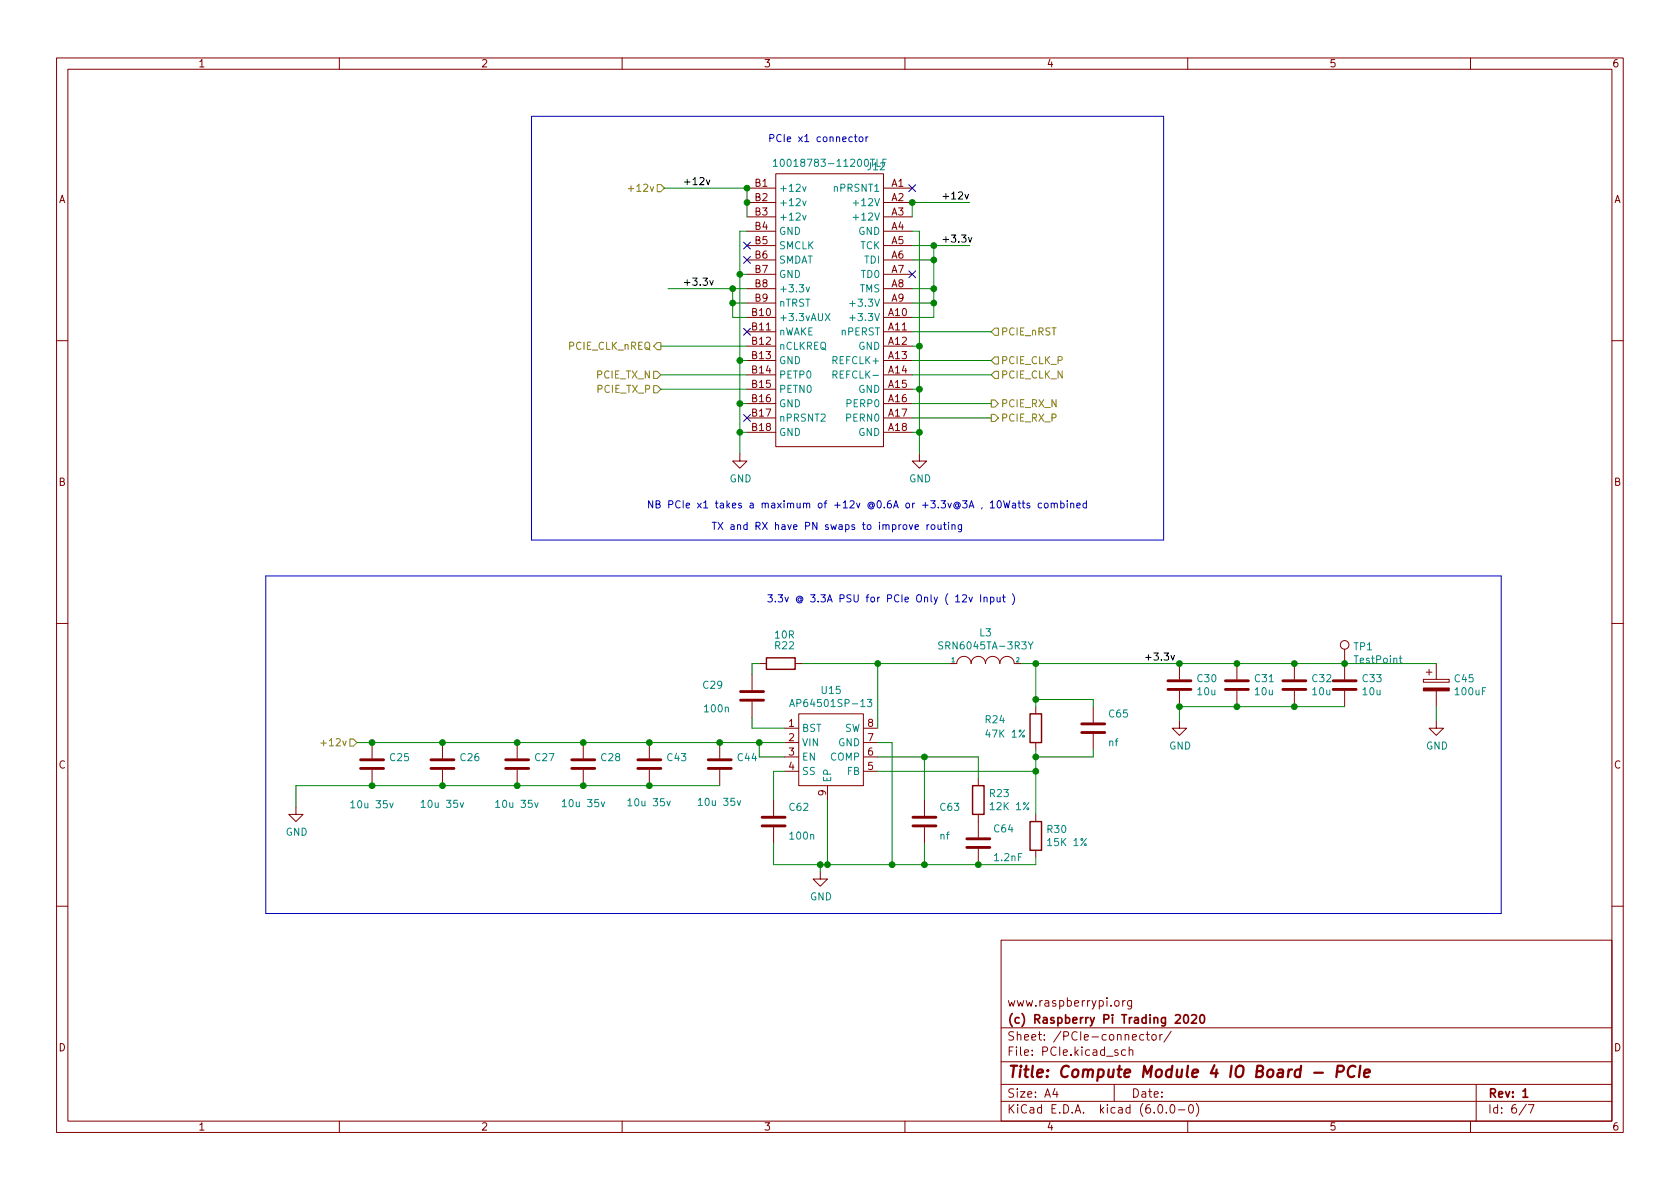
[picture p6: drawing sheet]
<svg xmlns="http://www.w3.org/2000/svg" width="297mm" height="210mm" viewBox="0 0 297 210" stroke-linecap="round" stroke-linejoin="round" font-family="sans-serif">
<g fill="none" stroke="#840000" stroke-width=".18">
<path d="M10 10.2h277v190.1h-277zM12 12.2h273v186.1h-273zM60 10.2v2M110 10.2v2M160 10.2v2M210 10.2v2M260 10.2v2M132.1 33.3h5.1M132.1 35.8h5.1M132.1 38.3h5.1M137.2 30.7h19v48.3h-19zM156.2 33.3h5.1"/>
<path d="M156.2 35.8h5.1M156.2 38.3h5.1M132.1 56.1h5.1M132.1 58.7h5.1M132.1 40.9h5.1M132.1 43.4h5.1M132.1 46h5.1M132.1 48.5h5.1M132.1 51h5.1M132.1 53.6h5.1M156.2 56.1h5.1M156.2 58.7h5.1"/>
<path d="M156.2 40.9h5.1M156.2 43.4h5.1M156.2 46h5.1M156.2 48.5h5.1M156.2 51h5.1M156.2 53.6h5.1M10 60.2h2M132.1 61.2h5.1M132.1 63.7h5.1M132.1 66.3h5.1M132.1 68.8h5.1M132.1 71.4h5.1"/>
<path d="M132.1 73.9h5.1M132.1 76.4h5.1M156.2 61.2h5.1M156.2 63.7h5.1M156.2 66.3h5.1M156.2 68.8h5.1M156.2 71.4h5.1M156.2 73.9h5.1M156.2 76.4h5.1M285 60.2h2M130.8 80.3v1.2h1.3l-1.3 1.3-1.3-1.3h1.3M162.6 80.3v1.2h1.2l-1.2 1.3-1.3-1.3h1.3"/>
<path d="M10 110.2h2M133 119.2v2.8M134.2 117.3h1.3M140.6 117.3h1.3M167.9 117.3h1.3a1.27 1.27 0 0 1 1.2-1.2 1.27 1.27 0 0 1 1.3 1.2 1.27 1.27 0 0 1 1.3-1.2 1.27 1.27 0 0 1 1.2 1.2 1.27 1.27 0 0 1 1.3-1.2 1.27 1.27 0 0 1 1.3 1.2 1.27 1.27 0 0 1 1.3-1.2 1.27 1.27 0 0 1 1.2 1.2h1.3M208.5 117.3v2.8M218.7 117.3v2.8M228.9 117.3v2.8M237.7 114.8v5.3M252.2 118.9h1M252.7 118.4v1M253.9 117.3v2.8"/>
<path d="M285 110.2h2M65.8 131.3v2.8M65.8 136.1v2.8M78.2 131.3v2.8M78.2 136.1v2.8M91.4 131.3v2.8M91.4 136.1v2.8M103.1 131.3v2.8M103.1 136.1v2.8M114.8 131.3v2.8M114.8 136.1v2.8M127.3 131.3v2.8"/>
<path d="M127.3 136.1v2.8M133 124.1v2.8M138.7 128.8h2.5M138.7 131.3h2.5M138.7 133.9h2.5M138.7 136.4h2.5M141.2 126.2h11.5v12.7h-11.5zM146.3 138.9v2.6M152.7 128.8h2.5M152.7 131.3h2.5M152.7 133.9h2.5M152.7 136.4h2.5"/>
<path d="M173 137.7v1.2M183.1 125v1.2M183.1 131.3v1.3M193.3 125v2.8M193.3 129.8v2.8M208.5 127.5v1.3h1.3l-1.3 1.2-1.2-1.2h1.2M208.5 122.2v2.8M218.7 122.2v2.8M228.9 122.2v2.8M237.7 122.2v2.8M251.7 120.1h4.5v.5h-4.5zM253.9 127.5v1.3h1.3l-1.3 1.2-1.2-1.2h1.2"/>
<path d="M253.9 122.2v2.8M52.3 142.7v1.3h1.3l-1.3 1.3-1.2-1.3h1.2M136.8 141.5v2.8M136.8 146.3v2.8M145 154.2v1.2h1.3l-1.3 1.3-1.2-1.3h1.2M163.4 141.5v2.8M163.4 146.3v2.8M173 144v4.1M173 150.1v2.8M183.1 144v1.3M183.1 150.4v1.2M10 160.2h2"/>
<path d="M177 166.3h108v32h-108zM197.2 177l.4-.1 .3 .3v.4l-.3 .3h-.4l-.1-.3v-.4zM198.5 176.9v1M198.9 176.9l-.3 .1-.1 .2M200.1 176.9v1.2l-.3 .3h-.4M200.1 177l-.5-.1-.2 .3v.4l.1 .3h.6M285 160.2h2M60 198.3v2M110 198.3v2M160 198.3v2M177 194.8h108M177 191.8h108"/>
<path d="M177 187.8h108M177 181.8h108M186.5 192.5l-.4 1h1M186.9 193v1M197 191.8v3M197.6 185.7l-.3-.1-.2 .2v.3l.5 .1v.4h-.5M199 185.7l-.4-.1-.3 .3v.4l.1 .3h.6M199.6 185.8l.3-.2 .3 .1 .1 .9M199.6 185.1v1.5M202.2 183l-.4-.1-.3 .3v.4l.1 .3h.6M202.6 182.9h.6M202.9 182.4v1.3l.3 .2"/>
<path d="M203.8 183l.3-.1 .3 .3v.4l-.3 .3h-.3l-.2-.3v-.4zM204.9 195.4l.2-.1a.81 .81 0 0 1 .6 .7 .81 .81 0 0 1-.3 .8h-.2a.81 .81 0 0 1-.6-.6 .81 .81 0 0 1 .3-.8zM205.1 182.9v1M205.5 182.9l-.3 .1-.1 .2M206.2 196.7v.1M207.1 195.4l.1-.1a.81 .81 0 0 1 .6 .7 .81 .81 0 0 1-.3 .8h-.1a.81 .81 0 0 1-.6-.6 .81 .81 0 0 1 .3-.8zM207.1 182.4l-1.3 1.9M208.4 196.3h1.1M210 198.3v2M210.4 195.4l.1-.1a.81 .81 0 0 1 .6 .7 .81 .81 0 0 1-.3 .8h-.2a.81 .81 0 0 1-.5-.6 .81 .81 0 0 1 .3-.8zM211.5 195.1a1.72 1.72 0 0 1 0 2.3M260 198.3v2"/>
<path d="M261 191.8v6.5M269.9 195.3l-1.3 1.9M270.2 195.3h1l-.6 1.5"/>
<circle cx="237.7" cy="114" r=".76"/>
</g>
<path d="M207.8 179.6l.6-.2 .2 .2 .1 .3-.9 1h.9M209.4 179.6l.2-.2a.81 .81 0 0 1 .6 .7 .81 .81 0 0 1-.3 .8h-.1a.81 .81 0 0 1-.4-1.3zM210.7 179.6l.6-.2 .2 .2 .1 .3-1 1h1M212.3 179.6l.2-.2a.81 .81 0 0 1 .6 .7 .81 .81 0 0 1-.3 .8h-.2a.81 .81 0 0 1-.3-1.3zM269.3 193l.4-.5v1.5M269.3 194h.8" fill="none" stroke="#840000" stroke-width=".3"/>
<path d="M232.4 189.7h1.5M236.4 189.5h.8a.55 .55 0 0 0 .4-.5 .55 .55 0 0 0-.3-.5h-.8l-.2 2M239.6 188.7a.88 .88 0 0 0-1-.1 .88 .88 0 0 0-.3 1 .69 .69 0 0 0 .3 .8 .69 .69 0 0 0 .8-.1M240.5 188.5l-.2 2M241.2 189.8l1-.2-.1-.4-.1-.1-.6 .1-.2 1 .2 .3 .6-.1" fill="none" stroke="#840000" stroke-width=".4"/>
<g fill="none" stroke="#840000" stroke-width=".51">
<path d="M63.8 135.9h4M63.8 134.4h4M76.2 135.9h4.1M76.2 134.4h4.1M89.4 135.9h4.1M89.4 134.4h4.1M101.1 135.9h4.1M101.1 134.4h4.1M112.8 135.9h4M112.8 134.4h4M125.2 135.9h4.1M125.2 134.4h4.1"/>
<path d="M130.9 123.8h4.1M130.9 122.3h4.1M191.3 129.5h4M191.3 128h4M206.5 121.9h4.1M206.5 120.4h4.1M216.7 121.9h4M216.7 120.4h4M226.8 121.9h4.1M226.8 120.4h4.1M235.7 121.9h4.1M235.7 120.4h4.1"/>
<path d="M134.7 146h4.1M134.7 144.5h4.1M161.4 146h4.1M161.4 144.5h4.1M170.9 149.9h4.1M170.9 148.3h4.1"/>
</g>
<path d="M135.5 116.3h5.1v2.1h-5.1zM172 138.9h2v5.1h-2zM182.1 126.2h2v5.1h-2zM182.1 145.3h2v5.1h-2z" fill="none" stroke="#840000" stroke-width=".25"/>
<g fill="none" stroke="#008484" stroke-width=".18">
<path d="M136.7 28.5l.4-.3v1.2M136.7 29.4h.8M141.9 33l.3 .8 .3-.8M141.9 35.5l.3 .9 .3-.9M141.9 38.1l.3 .8 .3-.8M150.8 35.9h1M150.8 38.4h1M155.1 28.2v1.2h.6M156.7 28.2h-.6v1.2M142.5 50.8l.3 .8 .3-.8M145.9 55.4l.9 1.3M146.8 55.4l-.9 1.3"/>
<path d="M150.2 56.2h1M150.2 53.7h1M147.3 66.3l.6-.1 .1-.2-.1-.3-.6-.1v1.3M166.7 113.6l-.5-.1-.2 .1v.4l.6 .2 .1 .3-.3 .3-.4-.1M181.8 113.5l.4 .7 .5-.7M247.4 116.4h.5M247.6 116v1l.3 .2M139.6 125l.4-1.3 .5 1.3M139.7 124.6h.6M153.3 123.7h.8l-.4 .5 .4 .1v.5l-.2 .2-.6-.2M62 142l.4-.4v1.3M62 142.9h.7"/>
<path d="M68.9 142l.3 .9 .3-.9M74.5 141.9l.3-.4v1.3M74.5 142.8h.7M81.4 141.9l.3 .9 .3-.9M87.6 141.9l.4-.4v1.3M87.6 142.8h.8M94.5 141.9l.3 .9 .3-.9M99.4 141.7l.4-.3v1.3M99.4 142.7h.7M106.3 141.8l.3 .9 .3-.9M111 141.6l.4-.4v1.3M111 142.5h.7"/>
<path d="M117.9 141.7l.3 .8 .3-.8M123.5 141.5l.3-.3v1.2M123.5 142.4h.7M130.4 141.6l.3 .8 .3-.8"/>
</g>
<path d="M251.7 121.7h4.5v.5h-4.5z" fill="#840000" stroke="#840000" stroke-width=".18"/>
<path d="M111.1 33.4h1M116.2 32.6h.6l.7 .7-.7 .6h-.6zM175.3 58.7l.6-.7h.6v1.3h-.6zM115.6 68.2h.6l.6 .6-.6 .7h-.6zM115.6 65.7h.6l.6 .6-.6 .6h-.6zM116.2 60.6h.6v1.2h-.6l-.6-.6zM175.3 70.7h.6l.6 .7-.6 .6h-.6zM175.3 73.3h.6l.6 .6-.6 .6h-.6zM175.3 66.3l.6-.6h.6v1.2h-.6zM175.9 63.1h.6v1.3h-.6l-.6-.7zM56.7 131.4h1M61.8 130.7h.7l.6 .6-.6 .6h-.7z" fill="none" stroke="#848400" stroke-width=".18"/>
<path d="M124.9 31.8l.3 .9 .3-.9M170.6 34.4l.3 .8 .3-.8M125.5 49.6l.3 .8 .3-.8M171.2 42l.3 .8 .3-.8M207 115.9l.3 .8 .3-.8" fill="none" stroke="#000" stroke-width=".18"/>
<g fill="none" stroke="#0000c2" stroke-width=".18">
<path d="M94 20.6h111.7v74.9h-111.7zM136.1 24.4h.6l.1-.2v-.3l-.7-.1v1.2M138.1 23.9a.6 .6 0 0 0-.8 .4 .6 .6 0 0 0 .6 .7l.2-.1M153.5 24.2l-.4 .2M161.8 93.2l.6-.1-.1-.3h-.3l-.2 .2 .1 .6h.4M163.9 92.8v.8M164.3 92.8l-.4 .2M164.8 92.8h.3l.2 .2v.4l-.2 .2h-.3l-.2-.2zM165.8 92.8l.1 .8h.3l.2-.1M166.4 92.8v.8M166.8 92.8h.5M167 92.4v1l.3 .2"/>
<path d="M167.7 92.4v.1M167.7 92.8v.8M168.3 92.9l.2-.1h.3l.1 .8M168.3 92.8v.8M170 92.8v1l-.2 .3-.3-.1M170 92.8h-.3l-.3 .2 .1 .6h.5M177.5 88.5l.3 1.3 .2-.9 .2 .9 .3-1.3M179 89h.5l.1 .8M179.6 89.3h-.5l-.1 .2 .1 .3h.5M180 89h.5M180.2 88.5v1.1l.3 .2M180.7 89h.5"/>
<path d="M180.9 88.5v1.1l.3 .2M182 89h-.3l-.1 .2v.1l.4 .2v.3h-.4M184.2 89h-.4l-.2 .2 .1 .6h.5M184.8 89h.3l.2 .2v.4l-.2 .2h-.3l-.2-.2zM185.9 89.1l.1-.1h.3l.1 .8M185.9 89v.8M186.4 89.2l.2-.2h.3v.8M187.6 89h.3l.3 .2-.2 .6h-.4M187.6 88.5v1.3M188.7 88.5v.2M188.7 89v.8M189.3 89.1l.2-.1h.3l.1 .8"/>
<path d="M189.3 89v.8M190.4 89.4l.6-.1-.1-.3h-.3l-.2 .2 .1 .6h.4M192.1 89h-.4l-.2 .2 .1 .6h.5M192.1 88.5v1.3M47 101.8h218.4v59.7h-218.4zM171.3 105.6l.3 .8 .3-.8M173.4 105.2v1.2M174 105.7l.2-.1 .3 .1v.7M174 105.6v.8M175.1 105.7l.4-.1 .2 .2-.1 .6h-.5M175.1 105.6v1.3M176.3 105.6v.8h.3l.2-.1"/>
<path d="M176.8 105.6v.8M177.3 105.6h.4M177.4 105.2v1.1l.3 .1M179 105a1.46 1.46 0 0 1 0 1.9"/>
</g>
<g fill="none" stroke="#008400" stroke-width=".18">
<path d="M117.5 33.3h14.6v5M171.4 35.8h-10.1v2.5M118.1 51h14M129.5 51v5.1h2.6M129.5 53.6h2.6M130.8 48.5h1.3M132.1 40.9h-1.3v39.4M161.3 40.9h1.3v39.4M161.3 58.7h14M161.3 53.6h3.8M161.3 51h3.8M161.3 46h3.8"/>
<path d="M161.3 43.4h10.1M165.1 43.4v12.7h-3.8M116.8 61.2h15.3M116.8 68.8h15.3M116.8 66.3h15.3M130.8 63.7h1.3M130.8 71.4h1.3M130.8 76.4h1.3M161.3 61.2h1.3M161.3 68.8h1.3M161.3 63.7h14M161.3 66.3h14"/>
<path d="M161.3 71.4h14M161.3 73.9h14M161.3 76.4h1.3M134.2 117.3h-1.2v1.9M141.9 117.3h26M155.2 117.3v11.5M180.6 117.3h73.3M183.1 117.3v7.7M63.1 131.3h75.6M127.3 138.9h-75v3.8M133 126.9v1.9h5.7M134.2 131.3v2.6h4.5"/>
<path d="M138.7 136.4h-1.9v5.1M155.2 136.4h27.9M155.2 133.9h17.8v3.8M155.2 131.3h2.5v21.6M163.4 133.9v7.6M183.1 132.6v11.4M183.1 123.7h10.2v1.3M193.3 132.6v1.3h-10.2M237.7 125h-29.2v2.5M253.9 125v2.5M136.8 149.1v3.8h46.3v-1.3M145 152.9v1.3"/>
<path d="M146.3 141.5v11.4M163.4 149.1v3.8"/>
</g>
<path d="M160.7 32.7l1.2 1.2M161.9 32.7l-1.2 1.2M131.5 42.8l1.2 1.2M131.5 45.4l1.2 1.2M131.5 58.1l1.2 1.2M132.7 42.8l-1.2 1.2M132.7 45.4l-1.2 1.2M132.7 58.1l-1.2 1.2M160.7 47.9l1.2 1.2M161.9 47.9l-1.2 1.2M131.5 73.3l1.2 1.2M132.7 73.3l-1.2 1.2" fill="none" stroke="#000084" stroke-width=".18"/>
<g fill="#008400" stroke="#008400" stroke-width=".18">
<circle cx="129.5" cy="51" r=".51"/>
<circle cx="132.1" cy="33.3" r=".51"/>
<circle cx="132.1" cy="35.8" r=".51"/>
<circle cx="129.5" cy="53.6" r=".51"/>
<circle cx="130.8" cy="48.5" r=".51"/>
<circle cx="130.8" cy="63.7" r=".51"/>
<circle cx="165.1" cy="51" r=".51"/>
<circle cx="161.3" cy="35.8" r=".51"/>
<circle cx="165.1" cy="43.4" r=".51"/>
<circle cx="165.1" cy="46" r=".51"/>
<circle cx="165.1" cy="53.6" r=".51"/>
<circle cx="162.6" cy="61.2" r=".51"/>
<circle cx="162.6" cy="68.8" r=".51"/>
<circle cx="162.6" cy="76.4" r=".51"/>
<circle cx="163.4" cy="133.9" r=".51"/>
<circle cx="183.1" cy="133.9" r=".51"/>
<circle cx="183.1" cy="136.4" r=".51"/>
<circle cx="183.1" cy="117.3" r=".51"/>
<circle cx="183.1" cy="123.7" r=".51"/>
<circle cx="228.9" cy="117.3" r=".51"/>
<circle cx="228.9" cy="125" r=".51"/>
<circle cx="208.5" cy="117.3" r=".51"/>
<circle cx="208.5" cy="125" r=".51"/>
<circle cx="218.7" cy="117.3" r=".51"/>
<circle cx="218.7" cy="125" r=".51"/>
<circle cx="237.7" cy="117.3" r=".51"/>
<circle cx="114.8" cy="131.3" r=".51"/>
<circle cx="127.3" cy="131.3" r=".51"/>
<circle cx="130.8" cy="71.4" r=".51"/>
<circle cx="130.8" cy="76.4" r=".51"/>
<circle cx="155.2" cy="117.3" r=".51"/>
<circle cx="78.2" cy="131.3" r=".51"/>
<circle cx="78.2" cy="138.9" r=".51"/>
<circle cx="91.4" cy="131.3" r=".51"/>
<circle cx="91.4" cy="138.9" r=".51"/>
<circle cx="103.1" cy="131.3" r=".51"/>
<circle cx="65.8" cy="138.9" r=".51"/>
<circle cx="65.8" cy="131.3" r=".51"/>
<circle cx="103.1" cy="138.9" r=".51"/>
<circle cx="114.8" cy="138.9" r=".51"/>
<circle cx="145" cy="152.9" r=".51"/>
<circle cx="146.3" cy="152.9" r=".51"/>
<circle cx="134.2" cy="131.3" r=".51"/>
<circle cx="157.7" cy="152.9" r=".51"/>
<circle cx="163.4" cy="152.9" r=".51"/>
<circle cx="173" cy="152.9" r=".51"/>
</g>
<text font-size="2.8" fill="#840000" x="178" y="190.6">Title: Compute Module 4 IO Board - PCIe</text>
<g font-size="2.1" fill="#840000">
<text x="178" y="178">www.raspberrypi.org</text>
<text x="178" y="184">Sheet: /PCIe-connector/</text>
<text x="178" y="181">(c) Raspberry Pi Trading 2020</text>
<text x="178" y="186.7">File: PCIe.kicad_sch</text>
<text x="178" y="196.9">KiCad E.D.A. kicad (6.0.0-0)</text>
<text x="178" y="194.1">Size: A4</text>
<text x="200" y="194.1">Date:</text>
<text x="263" y="194.1">Rev: 1</text>
<text x="263" y="196.9">Id: 6/7</text>
</g>
<g font-size="1.8" fill="#840000">
<text x="35" y="11.9">1</text>
<text x="85" y="11.9">2</text>
<text x="135" y="11.9">3</text>
<text x="185" y="11.9">4</text>
<text x="235" y="11.9">5</text>
<text x="285" y="11.9">6</text>
<text x="10.3" y="35.9">A</text>
<text x="133.5" y="33">B1</text>
<text x="133.5" y="35.6">B2</text>
<text x="157.6" y="33">A1</text>
<text x="157.6" y="35.6">A2</text>
<text x="285.3" y="35.9">A</text>
<text x="133.5" y="38.1">B3</text>
<text x="133.5" y="40.6">B4</text>
<text x="157.6" y="38.1">A3</text>
<text x="157.6" y="40.6">A4</text>
<text x="133.5" y="43.2">B5</text>
<text x="133.5" y="45.7">B6</text>
<text x="157.6" y="43.2">A5</text>
<text x="157.6" y="45.7">A6</text>
<text x="133.5" y="48.3">B7</text>
<text x="133.5" y="50.8">B8</text>
<text x="133.5" y="53.3">B9</text>
<text x="157.6" y="48.3">A7</text>
<text x="157.6" y="50.8">A8</text>
<text x="157.6" y="53.3">A9</text>
<text x="133" y="55.9">B10</text>
<text x="133" y="58.4">B11</text>
<text x="157.1" y="55.9">A10</text>
<text x="157.1" y="58.4">A11</text>
<text x="133" y="61">B12</text>
<text x="133" y="63.5">B13</text>
<text x="157.1" y="61">A12</text>
<text x="157.1" y="63.5">A13</text>
<text x="133" y="66">B14</text>
<text x="133" y="68.6">B15</text>
<text x="133" y="71.1">B16</text>
<text x="157.1" y="66">A14</text>
<text x="157.1" y="68.6">A15</text>
<text x="157.1" y="71.1">A16</text>
<text x="133" y="73.7">B17</text>
<text x="133" y="76.2">B18</text>
<text x="157.1" y="73.7">A17</text>
<text x="157.1" y="76.2">A18</text>
<text x="10.3" y="85.9">B</text>
<text x="285.3" y="85.9">B</text>
<text x="139.5" y="128.5">1</text>
<text x="139.5" y="131.1">2</text>
<text x="153.4" y="131.1">7</text>
<text x="153.4" y="128.5">8</text>
<text x="10.3" y="135.9">C</text>
<text x="139.5" y="133.6">3</text>
<text x="139.5" y="136.1">4</text>
<text x="153.4" y="136.1">5</text>
<text x="153.4" y="133.6">6</text>
<text x="285.3" y="135.9">C</text>
<text x="146" y="140.7" transform="rotate(-90 146 140.7)">9</text>
<text x="10.3" y="185.9">D</text>
<text x="285.3" y="185.9">D</text>
<text x="35" y="199.9">1</text>
<text x="85" y="199.9">2</text>
<text x="135" y="199.9">3</text>
<text x="185" y="199.9">4</text>
<text x="235" y="199.9">5</text>
<text x="285" y="199.9">6</text>
</g>
<g font-size="1.8" fill="#0000c2">
<text x="138.2" y="25.1">PCIe x1 connector</text>
<text x="114.3" y="89.9">NB PCIe x1 takes a maximum of +12v @0.6A or +3.3v@3A , 10Watts combined</text>
<text x="125.7" y="93.7">TX and RX have PN swaps to improve routing</text>
<text x="135.5" y="106.5">3.3v @ 3.3A PSU for PCIe Only ( 12v Input )</text>
</g>
<g font-size="1.8" fill="#008484">
<text x="138.4" y="29.5">10018783-11200TLF</text>
<text x="137.7" y="33.9">+12v</text>
<text x="147.6" y="33.9">nPRSNT1</text>
<text x="153.5" y="30.1">J12</text>
<text x="137.7" y="36.4">+12v</text>
<text x="137.7" y="39">+12v</text>
<text x="137.7" y="41.5">GND</text>
<text x="151.5" y="36.4">+12V</text>
<text x="151.5" y="39">+12V</text>
<text x="151.8" y="41.5">GND</text>
<text x="137.7" y="44.1">SMCLK</text>
<text x="137.7" y="46.6">SMDAT</text>
<text x="152.1" y="44.1">TCK</text>
<text x="152.9" y="46.6">TDI</text>
<text x="137.7" y="49.1">GND</text>
<text x="137.7" y="51.7">+3.3v</text>
<text x="152" y="51.7">TMS</text>
<text x="152.4" y="49.1">TD0</text>
<text x="137.7" y="56.8">+3.3vAUX</text>
<text x="137.7" y="59.3">nWAKE</text>
<text x="137.7" y="54.2">nTRST</text>
<text x="148.7" y="59.3">nPERST</text>
<text x="151" y="56.8">+3.3V</text>
<text x="151" y="54.2">+3.3V</text>
<text x="137.7" y="61.8">nCLKREQ</text>
<text x="137.7" y="64.4">GND</text>
<text x="147.5" y="64.4">REFCLK+</text>
<text x="151.8" y="61.8">GND</text>
<text x="137.7" y="66.9">PETP0</text>
<text x="137.7" y="69.5">PETN0</text>
<text x="147.9" y="66.9">REFCLK-</text>
<text x="151.8" y="69.5">GND</text>
<text x="137.7" y="72">GND</text>
<text x="137.7" y="74.5">nPRSNT2</text>
<text x="137.7" y="77.1">GND</text>
<text x="149.8" y="74.5">PERN0</text>
<text x="149.9" y="72">PERP0</text>
<text x="151.8" y="77.1">GND</text>
<text x="129" y="85.3">GND</text>
<text x="160.7" y="85.3">GND</text>
<text x="137.1" y="112.9">10R</text>
<text x="173.2" y="112.5">L3</text>
<text x="137.1" y="114.8">R22</text>
<text x="166.7" y="114.8">SRN6045TA-3R3Y</text>
<text x="239.4" y="115">TP1</text>
<text x="239.6" y="117.3">TestPoint</text>
<text x="124.4" y="121.8">C29</text>
<text x="124.7" y="126">100n</text>
<text x="140.8" y="125">AP64501SP-13</text>
<text x="145.3" y="122.7">U15</text>
<text x="211.8" y="120.6">C30</text>
<text x="211.8" y="122.9">10u</text>
<text x="221.9" y="120.6">C31</text>
<text x="222" y="122.9">10u</text>
<text x="232.1" y="120.6">C32</text>
<text x="232.1" y="122.9">10u</text>
<text x="241" y="120.6">C33</text>
<text x="241" y="122.9">10u</text>
<text x="257.2" y="120.6">C45</text>
<text x="257.4" y="122.9">100uF</text>
<text x="141.7" y="129.4">BST</text>
<text x="141.7" y="131.9">VIN</text>
<text x="148.2" y="131.9">GND</text>
<text x="149.3" y="129.4">SW</text>
<text x="174.3" y="127.9">R24</text>
<text x="174.6" y="130.4">47K 1%</text>
<text x="196" y="131.9">nf</text>
<text x="196.1" y="126.9">C65</text>
<text x="69" y="134.6">C25</text>
<text x="81.5" y="134.6">C26</text>
<text x="94.7" y="134.6">C27</text>
<text x="106.3" y="134.6">C28</text>
<text x="118" y="134.6">C43</text>
<text x="130.5" y="134.6">C44</text>
<text x="141.7" y="134.5">EN</text>
<text x="141.7" y="137">SS</text>
<text x="146.8" y="134.5">COMP</text>
<text x="149.8" y="137">FB</text>
<text x="206.7" y="132.5">GND</text>
<text x="252.1" y="132.5">GND</text>
<text x="62.5" y="142.9">10u 35v</text>
<text x="74.9" y="142.8">10u 35v</text>
<text x="88.1" y="142.8">10u 35v</text>
<text x="99.9" y="142.7">10u 35v</text>
<text x="111.5" y="142.6">10u 35v</text>
<text x="123.9" y="142.5">10u 35v</text>
<text x="139.6" y="143.4">C62</text>
<text x="146.9" y="138.4" transform="rotate(-90 146.9 138.4)">EP</text>
<text x="166.3" y="143.4">C63</text>
<text x="175.1" y="140.9">R23</text>
<text x="175.3" y="143.3">12K 1%</text>
<text x="50.5" y="147.8">GND</text>
<text x="139.8" y="148.5">100n</text>
<text x="166.2" y="148.5">nf</text>
<text x="175.8" y="147.2">C64</text>
<text x="185.2" y="147.3">R30</text>
<text x="185.5" y="149.6">15K 1%</text>
<text x="175.9" y="152.3">1.2nF</text>
<text x="143.2" y="159.2">GND</text>
</g>
<g font-size="1.8" fill="#848400">
<text x="111.8" y="33.9">+12v</text>
<text x="176.9" y="59.3">PCIE_nRST</text>
<text x="100.5" y="61.8">PCIE_CLK_nREQ</text>
<text x="176.9" y="64.4">PCIE_CLK_P</text>
<text x="105.6" y="66.9">PCIE_TX_N</text>
<text x="105.7" y="69.5">PCIE_TX_P</text>
<text x="176.9" y="66.9">PCIE_CLK_N</text>
<text x="176.9" y="72">PCIE_RX_N</text>
<text x="176.9" y="74.5">PCIE_RX_P</text>
<text x="57.5" y="131.9">+12v</text>
</g>
<g font-size="1.8">
<text x="120.6" y="32.7">+12v</text>
<text x="166.4" y="35.3">+12v</text>
<text x="166.4" y="42.9">+3.3v</text>
<text x="120.6" y="50.5">+3.3v</text>
<text x="202.2" y="116.8">+3.3v</text>
</g>
<g font-size="1.1" fill="#008484">
<text x="168.2" y="117.1">1</text>
<text x="179.7" y="117.1">2</text>
</g>
</svg>
